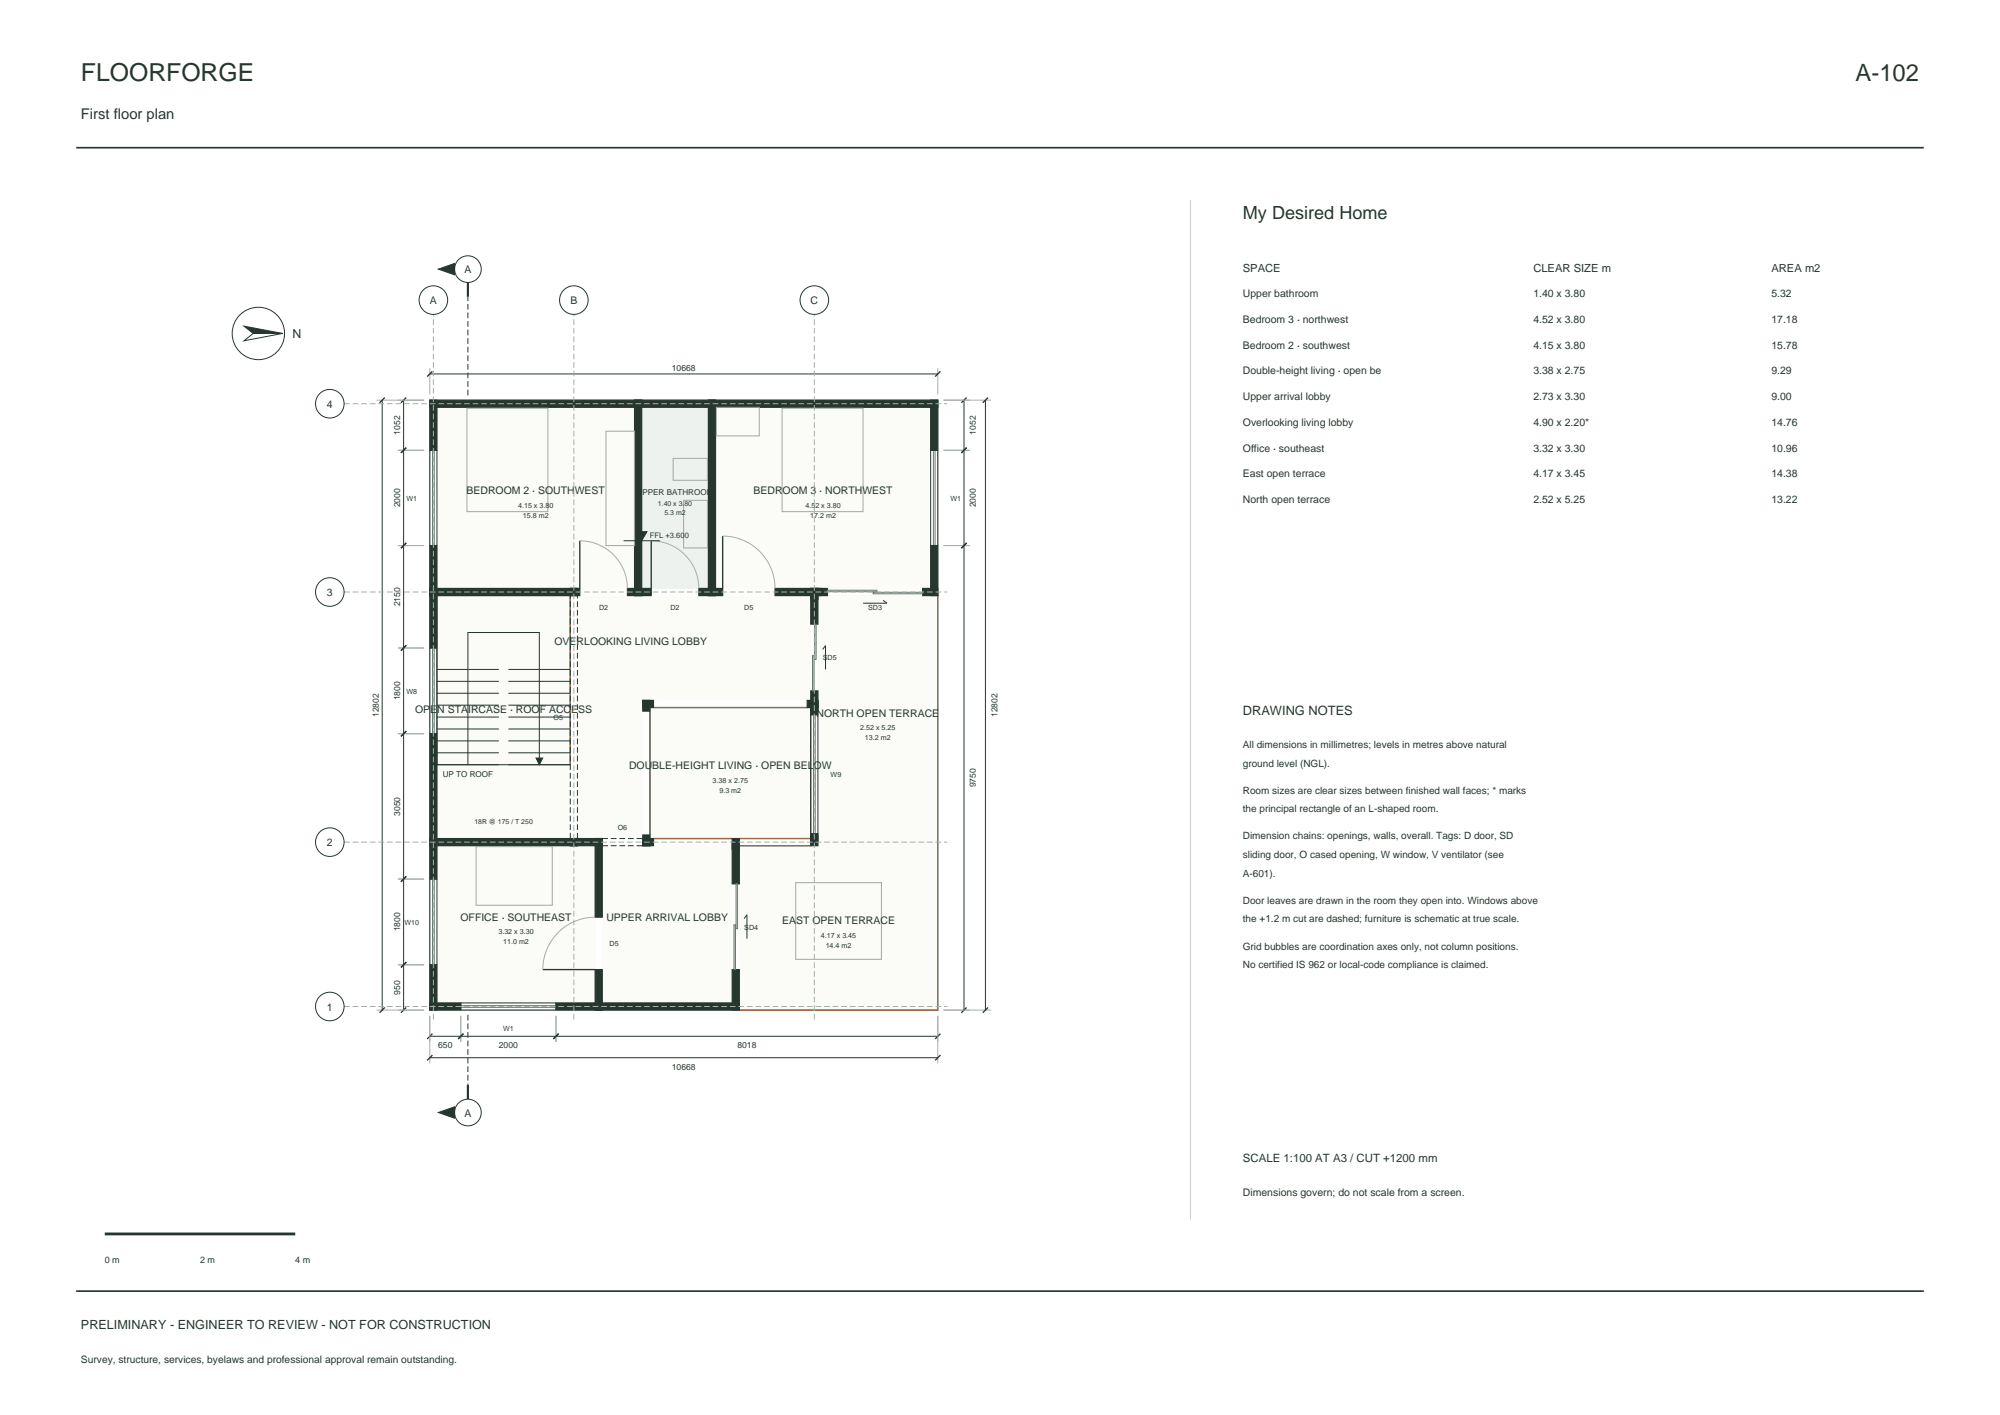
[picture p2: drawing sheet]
<svg xmlns="http://www.w3.org/2000/svg" width="420mm" height="297mm" viewBox="0 0 420 297" stroke-linecap="round" stroke-linejoin="round" font-family="sans-serif">
<path d="M16 31h388M16 271h388" fill="none" stroke="#25372f" stroke-width=".35"/>
<path d="M134.8 85.5h14v38h-14z" fill-rule="evenodd" fill="#eef2ef"/>
<g fill="#fbfbf7">
<path d="M150.3 85.5h45.1v38h-45.1z" fill-rule="evenodd"/>
<path d="M91.8 85.5h41.5v38h-41.5z" fill-rule="evenodd"/>
<path d="M136.5 148.5h33.8v27.5h-33.8z" fill-rule="evenodd"/>
<path d="M126.5 177.5h27.3v33h-27.3z" fill-rule="evenodd"/>
<path d="M121.3 125h49v22h-35.3v29h-13.7z" fill-rule="evenodd"/>
<path d="M91.8 177.5h33.2v33h-33.2z" fill-rule="evenodd"/>
<path d="M91.8 125h28v51h-28z" fill-rule="evenodd"/>
<path d="M155.3 177.5h41.6v34.5h-41.6z" fill-rule="evenodd"/>
<path d="M171.8 125h25.1v52.5h-25.1z" fill-rule="evenodd"/>
</g>
<path d="M90.3 84h106.6v128h-106.6zM136.8 113.5a10 10 0 0 1 10 10M151.8 112.5a11 11 0 0 1 11 11" fill="none" stroke="#a8afa4" stroke-width=".21"/>
<path d="M91.8 125h28v35.5h-28zM136.5 148.5h33.8v29h-15v-1.5h-18.8zM170.3 150h1.5v25h-1.5z" fill="none" stroke="#25372f" stroke-width=".21"/>
<path d="M119.8 125v35.5M196.9 125v87h-41.6M136.5 149.3v26M137.2 148.5h32.3M137.2 176h16.6M155.3 176h15M155.3 177.5h15" fill="none" stroke="#9e653f" stroke-width=".3"/>
<g fill="#25372f" stroke="#25372f" stroke-width=".25">
<path d="M90.3 176h1.5v8.5h-1.5z" fill-rule="evenodd"/>
<path d="M90.3 202.5h1.5v9.5h-1.5z" fill-rule="evenodd"/>
<path d="M116.8 210.5h9.7v1.5h-9.7z" fill-rule="evenodd"/>
<path d="M90.3 210.5h6.5v1.5h-6.5z" fill-rule="evenodd"/>
<path d="M90.3 123.5h1.5v12.5h-1.5z" fill-rule="evenodd"/>
<path d="M90.3 154h1.5v23.5h-1.5z" fill-rule="evenodd"/>
<path d="M90.3 176h31v1.5h-31z" fill-rule="evenodd"/>
<path d="M90.3 84h1.5v10.5h-1.5z" fill-rule="evenodd"/>
<path d="M90.3 114.5h1.5v10.5h-1.5z" fill-rule="evenodd"/>
<path d="M90.3 123.5h31v1.5h-31z" fill-rule="evenodd"/>
<path d="M90.3 84h44.5v1.5h-44.5z" fill-rule="evenodd"/>
<path d="M119.8 123.5h1.5v1.5h-1.5z" fill-rule="evenodd"/>
<path d="M119.8 176h1.5v1.5h-1.5z" fill-rule="evenodd"/>
<path d="M119.8 176h6.7v1.5h-6.7z" fill-rule="evenodd"/>
<path d="M131.8 123.5h3v1.5h-3z" fill-rule="evenodd"/>
<path d="M119.8 123.5h2v1.5h-2z" fill-rule="evenodd"/>
<path d="M125 176h1.5v16.5h-1.5z" fill-rule="evenodd"/>
<path d="M125 203.5h1.5v8.5h-1.5z" fill-rule="evenodd"/>
<path d="M125 210.5h30.3v1.5h-30.3z" fill-rule="evenodd"/>
<path d="M135 176h1.5v1.5h-1.5z" fill-rule="evenodd"/>
<path d="M125 176h1.5v1.5h-1.5z" fill-rule="evenodd"/>
<path d="M133.3 84h1.5v41h-1.5z" fill-rule="evenodd"/>
<path d="M146.8 123.5h3.5v1.5h-3.5z" fill-rule="evenodd"/>
<path d="M133.3 123.5h3.5v1.5h-3.5z" fill-rule="evenodd"/>
<path d="M133.3 84h17v1.5h-17z" fill-rule="evenodd"/>
<path d="M135 175.3h1.5v2.2h-1.5z" fill-rule="evenodd"/>
<path d="M135 147h1.5v2.3h-1.5z" fill-rule="evenodd"/>
<path d="M135 176h2.2v1.5h-2.2z" fill-rule="evenodd"/>
<path d="M135 147h2.2v1.5h-2.2z" fill-rule="evenodd"/>
<path d="M169.5 147h2.3v1.5h-2.3z" fill-rule="evenodd"/>
<path d="M148.8 84h1.5v41h-1.5z" fill-rule="evenodd"/>
<path d="M162.8 123.5h9v1.5h-9z" fill-rule="evenodd"/>
<path d="M148.8 123.5h3v1.5h-3z" fill-rule="evenodd"/>
<path d="M148.8 84h48.1v1.5h-48.1z" fill-rule="evenodd"/>
<path d="M153.8 176.8h1.5v8.7h-1.5z" fill-rule="evenodd"/>
<path d="M153.8 203.5h1.5v8.5h-1.5z" fill-rule="evenodd"/>
<path d="M153.8 176h1.5v2.3h-1.5z" fill-rule="evenodd"/>
<path d="M170.3 175.3h1.5v2.2h-1.5z" fill-rule="evenodd"/>
<path d="M170.3 147.8h1.5v2.2h-1.5z" fill-rule="evenodd"/>
<path d="M170.3 175h1.5v1.8h-1.5z" fill-rule="evenodd"/>
<path d="M170.3 147h1.5v2.3h-1.5z" fill-rule="evenodd"/>
<path d="M170.3 124.3h1.5v6.7h-1.5z" fill-rule="evenodd"/>
<path d="M170.3 145h1.5v3.5h-1.5z" fill-rule="evenodd"/>
<path d="M170.3 123.5h1.5v2.3h-1.5z" fill-rule="evenodd"/>
<path d="M170.3 123.5h2.2v1.5h-2.2z" fill-rule="evenodd"/>
<path d="M193.8 123.5h3.1v1.5h-3.1z" fill-rule="evenodd"/>
<path d="M171 123.5h2.8v1.5h-2.8z" fill-rule="evenodd"/>
<path d="M195.4 84h1.5v10.5h-1.5z" fill-rule="evenodd"/>
<path d="M195.4 114.5h1.5v10.5h-1.5z" fill-rule="evenodd"/>
</g>
<path d="M170.8 150v25M171.2 150v25" fill="none" stroke="#5f7d78" stroke-width=".21"/>
<path d="M136.8 113.5v10M151.8 112.5v11" fill="none" stroke="#25372f" stroke-width=".28"/>
<g fill="#e3ebea" stroke="#5f7d78" stroke-width=".21">
<path d="M173.8 123.9h10.4v.3h-10.4z" fill-rule="evenodd"/>
<path d="M183.4 124.3h10.4v.3h-10.4z" fill-rule="evenodd"/>
</g>
<path d="M90.3 94.5h1.5v20h-1.5zM195.4 94.5h1.5v20h-1.5zM185.5 126l.8 .6h-5" fill="none" stroke="#25372f" stroke-width=".21"/>
<path d="M90.8 94.5v20M91.2 94.5v20M196 94.5v20M196.4 94.5v20" fill="none" stroke="#5f7d78" stroke-width=".21"/>
<path d="M121.8 113.5v10" fill="none" stroke="#25372f" stroke-width=".28"/>
<path d="M121.8 113.5a10 10 0 0 1 10 10" fill="none" stroke="#a8afa4" stroke-width=".21"/>
<path d="M126.5 176h8.5M126.5 177.5h8.5" fill="none" stroke="#25372f" stroke-width=".21" stroke-dasharray="1.2 .6" stroke-linecap="butt"/>
<g fill="#e3ebea" stroke="#5f7d78" stroke-width=".21">
<path d="M154.1 194.1h.3v9.4h-.3z" fill-rule="evenodd"/>
<path d="M154.6 185.5h.3v9.4h-.3z" fill-rule="evenodd"/>
</g>
<path d="M156.3 192.8l.6-.8v5" fill="none" stroke="#25372f" stroke-width=".21"/>
<g fill="#e3ebea" stroke="#5f7d78" stroke-width=".21">
<path d="M170.6 137.6h.4v7.4h-.4z" fill-rule="evenodd"/>
<path d="M171.1 131h.3v7.4h-.3z" fill-rule="evenodd"/>
</g>
<g fill="none" stroke="#25372f" stroke-width=".21">
<path d="M51.2 71.5l2-1.5h6.1zM90.3 78.5h106.6M80.3 84v128M84.8 84v128M202.4 84v128M206.9 84v128M131 113.5h7.6M90.3 136h1.5v18h-1.5zM172.8 136.3l.6-.8v5M91.8 158h13M91.8 155.5h13M91.8 153h13"/>
<path d="M91.8 150.5h13M91.8 148h13M91.8 145.5h13M91.8 143h13M91.8 140.5h13M106.8 158h13M106.8 155.5h13M106.8 153h13M106.8 150.5h13M106.8 148h13M106.8 145.5h13M106.8 143h13"/>
<path d="M106.8 140.5h13M91.8 160.5h13M98.3 160.5v-27.7h15v27.7M106.8 160.5h13M90.3 184.5h1.5v18h-1.5zM90.3 217.5h106.6M96.8 210.5h20v1.5h-20zM90.3 222h106.6"/>
<circle cx="98.3" cy="56.5" r="2.8"/>
<circle cx="54.3" cy="70" r="5.5"/>
<circle cx="91" cy="63" r="3"/>
<circle cx="120.5" cy="63" r="3"/>
<circle cx="171" cy="63" r="3"/>
<circle cx="69.3" cy="84.7" r="3"/>
<circle cx="69.3" cy="124.3" r="3"/>
<circle cx="69.3" cy="176.8" r="3"/>
<circle cx="69.3" cy="211.3" r="3"/>
<circle cx="98.3" cy="233.5" r="2.8"/>
</g>
<path d="M90.8 136v18M91.2 136v18M90.8 184.5v18M91.2 184.5v18M96.8 211.4h20M96.8 211.1h20" fill="none" stroke="#5f7d78" stroke-width=".21"/>
<g fill="none" stroke="#25372f" stroke-width=".28">
<path d="M90.8 77.9l-1.1 1.1M197.5 77.9l-1.1 1.1M80.8 83.4l-1.1 1.1M85.3 83.4l-1.1 1.1M85.3 94l-1.1 1.1M203 94l-1.1 1.1M203 83.4l-1.1 1.1M207.5 83.4l-1.1 1.1M85.3 114l-1.1 1.1M203 114l-1.1 1.1M85.3 135.5l-1.1 1.1M85.3 153.5l-1.1 1.1"/>
<path d="M85.3 184l-1.1 1.1M80.8 211.5l-1.1 1.1M85.3 211.5l-1.1 1.1M85.3 202l-1.1 1.1M90.8 217l-1.1 1.1M97.3 217l-1.1 1.1M114 203.5h11M117.3 217l-1.1 1.1M197.5 217l-1.1 1.1M203 211.5l-1.1 1.1M207.5 211.5l-1.1 1.1M90.8 221.5l-1.1 1.1"/>
<path d="M197.5 221.5l-1.1 1.1"/>
</g>
<g fill="none" stroke="#a8afa4" stroke-width=".21">
<path d="M90.3 77.3v5.5M196.9 77.3v5.5M79.1 84h10M83.6 94.5h5.5M198.1 94.5h5.5M198.1 84h10M83.6 114.5h5.5M198.1 114.5h5.5M83.6 136h5.5M83.6 154h5.5M83.6 184.5h5.5M125 192.5a11 11 0 0 0-11 11"/>
<path d="M79.1 212h10M83.6 202.5h5.5M90.3 213.2v10M96.8 213.2v5.5M116.8 213.2v5.5M196.9 213.2v10M198.1 212h10"/>
</g>
<path d="M98.3 83v-20.7M119.8 176v-51M121.3 176v-51M98.3 213v14.7" fill="none" stroke="#25372f" stroke-width=".21" stroke-dasharray="1.2 .6" stroke-linecap="butt"/>
<g fill="#25372f" stroke="#25372f" stroke-width=".21">
<path d="M112.6 159.1h1.4l-.7 1.4z"/>
<path d="M133.7 111.6h2.2l-1.1 1.9z"/>
<path d="M92.1 233.5l3.4-1.2v2.4z"/>
<path d="M92.1 56.5l3.4-1.2v2.4z"/>
<path d="M51.2 68.4l8.1 1.6h-6.1z"/>
</g>
<path d="M98.1 85.7h17v21.7h-17zM127.3 90.5h6v24h-6zM141.4 96.2h7.2v4.6h-7.2zM150.4 85.5h9v6h-9zM164.2 85.7h17v21.7h-17zM143.6 105h5v10h-5zM100 177.7h16v12.3h-16zM167.1 185.3h18v16.1h-18z" fill="none" stroke="#a3aaa1" stroke-width=".21"/>
<path d="M72.3 84.7h126.6M72.3 124.3h126.6M72.3 176.8h126.6M72.3 211.3h126.6M91 214v-148M120.5 214v-148M171 214v-148" fill="none" stroke="#a8afa4" stroke-width=".21" stroke-dasharray="1.2 .6" stroke-linecap="butt"/>
<path d="M98.3 59.3v3M98.3 227.7v3" fill="none" stroke="#25372f" stroke-width=".45"/>
<path d="M250 42v214" fill="none" stroke="#c9d0c7" stroke-width=".21"/>
<path d="M22 259h40" fill="none" stroke="#25372f" stroke-width=".6"/>
<text font-size="5.2" fill="#25372f" x="17" y="17">FLOORFORGE</text>
<text font-size="5" fill="#25372f" x="389.7" y="17">A-102</text>
<text font-size="3.8" fill="#25372f" x="261" y="46">My Desired Home</text>
<text font-size="3.1" fill="#25372f" x="17" y="25">First floor plan</text>
<text font-size="2.7" fill="#25372f" x="261" y="150">DRAWING NOTES</text>
<g font-size="2.6" fill="#25372f">
<text x="61.4" y="70.9">N</text>
<text x="17" y="279">PRELIMINARY - ENGINEER TO REVIEW - NOT FOR CONSTRUCTION</text>
</g>
<text font-size="2.4" fill="#25372f" x="261" y="244">SCALE 1:100 AT A3 / CUT +1200 mm</text>
<g font-size="2.3" fill="#25372f">
<text x="261" y="57">SPACE</text>
<text x="322" y="57">CLEAR SIZE m</text>
<text x="372" y="57">AREA m2</text>
</g>
<g font-size="2.2" fill="#25372f">
<text x="97.5" y="57.3">A</text>
<text x="90.3" y="63.9">A</text>
<text x="119.8" y="63.9">B</text>
<text x="170.2" y="63.9">C</text>
<text x="261" y="62.4">Upper bathroom</text>
<text x="322" y="62.4">1.40 x 3.80</text>
<text x="372" y="62.4">5.32</text>
<text x="261" y="67.8">Bedroom 3 · northwest</text>
<text x="322" y="67.8">4.52 x 3.80</text>
<text x="372" y="67.8">17.18</text>
<text x="261" y="73.2">Bedroom 2 · southwest</text>
<text x="322" y="73.2">4.15 x 3.80</text>
<text x="372" y="73.2">15.78</text>
<text x="261" y="78.6">Double-height living · open be</text>
<text x="322" y="78.6">3.38 x 2.75</text>
<text x="372" y="78.6">9.29</text>
<text x="68.6" y="85.6">4</text>
<text x="261" y="84">Upper arrival lobby</text>
<text x="261" y="89.4">Overlooking living lobby</text>
<text x="322" y="84">2.73 x 3.30</text>
<text x="322" y="89.4">4.90 x 2.20*</text>
<text x="372" y="84">9.00</text>
<text x="372" y="89.4">14.76</text>
<text x="261" y="94.8">Office · southeast</text>
<text x="322" y="94.8">3.32 x 3.30</text>
<text x="372" y="94.8">10.96</text>
<text x="261" y="100.2">East open terrace</text>
<text x="322" y="100.2">4.17 x 3.45</text>
<text x="372" y="100.2">14.38</text>
<text x="98" y="103.7">BEDROOM 2 · SOUTHWEST</text>
<text x="158.2" y="103.7">BEDROOM 3 · NORTHWEST</text>
<text x="261" y="105.6">North open terrace</text>
<text x="322" y="105.6">2.52 x 5.25</text>
<text x="372" y="105.6">13.22</text>
<text x="68.6" y="125.2">3</text>
<text x="116.4" y="135.3">OVERLOOKING LIVING LOBBY</text>
<text x="87.2" y="149.7">OPEN STAIRCASE · ROOF ACCESS</text>
<text x="171.5" y="150.5">NORTH OPEN TERRACE</text>
<text x="132.1" y="161.5">DOUBLE-HEIGHT LIVING · OPEN BELOW</text>
<text x="68.6" y="177.7">2</text>
<text x="96.7" y="193.2">OFFICE · SOUTHEAST</text>
<text x="127.3" y="193.2">UPPER ARRIVAL LOBBY</text>
<text x="164.2" y="194">EAST OPEN TERRACE</text>
<text x="68.6" y="212.2">1</text>
<text x="97.5" y="234.4">A</text>
<text x="261" y="251">Dimensions govern; do not scale from a screen.</text>
</g>
<g font-size="2.1" fill="#25372f">
<text x="261" y="157">All dimensions in millimetres; levels in metres above natural</text>
<text x="261" y="160.9">ground level (NGL).</text>
<text x="261" y="166.6">Room sizes are clear sizes between finished wall faces; * marks</text>
<text x="261" y="170.5">the principal rectangle of an L-shaped room.</text>
<text x="261" y="176.2">Dimension chains: openings, walls, overall. Tags: D door, SD</text>
<text x="261" y="180.1">sliding door, O cased opening, W window, V ventilator (see</text>
<text x="261" y="184">A-601).</text>
<text x="261" y="189.7">Door leaves are drawn in the room they open into. Windows above</text>
<text x="261" y="193.6">the +1.2 m cut are dashed; furniture is schematic at true scale.</text>
<text x="261" y="199.3">Grid bubbles are coordination axes only, not column positions.</text>
<text x="261" y="203.2">No certified IS 962 or local-code compliance is claimed.</text>
<text x="17" y="286">Survey, structure, services, byelaws and professional approval remain outstanding.</text>
</g>
<g font-size="1.9" fill="#25372f">
<text x="22" y="265">0 m</text>
<text x="42" y="265">2 m</text>
<text x="62" y="265">4 m</text>
</g>
<g font-size="1.8" fill="#25372f">
<text x="141.1" y="77.8">10668</text>
<text x="84.1" y="91.3" transform="rotate(-90 84.1 91.3)">1052</text>
<text x="204.9" y="91.3" transform="rotate(-90 204.9 91.3)">1052</text>
<text x="84.1" y="106.5" transform="rotate(-90 84.1 106.5)">2000</text>
<text x="204.9" y="106.5" transform="rotate(-90 204.9 106.5)">2000</text>
<text x="84.1" y="127.3" transform="rotate(-90 84.1 127.3)">2150</text>
<text x="84.1" y="147" transform="rotate(-90 84.1 147)">1800</text>
<text x="79.6" y="150.5" transform="rotate(-90 79.6 150.5)">12802</text>
<text x="209.4" y="150.5" transform="rotate(-90 209.4 150.5)">12802</text>
<text x="204.9" y="165.3" transform="rotate(-90 204.9 165.3)">9750</text>
<text x="84.1" y="171.3" transform="rotate(-90 84.1 171.3)">3050</text>
<text x="84.1" y="195.5" transform="rotate(-90 84.1 195.5)">1800</text>
<text x="84.1" y="208.8" transform="rotate(-90 84.1 208.8)">950</text>
<text x="92" y="220">650</text>
<text x="104.8" y="220">2000</text>
<text x="154.8" y="220">8018</text>
<text x="141.1" y="224.5">10668</text>
</g>
<g font-size="1.7" fill="#25372f">
<text x="133.7" y="103.9">UPPER BATHROOM</text>
<text x="93" y="163.1">UP TO ROOF</text>
</g>
<text font-size="1.6" fill="#25372f" x="136.5" y="112.9">FFL +3.600</text>
<g font-size="1.5" fill="#25372f">
<text x="85.3" y="105.1">W1</text>
<text x="108.8" y="106.5">4.15 x 3.80</text>
<text x="169.1" y="106.5">4.52 x 3.80</text>
<text x="199.6" y="105.1">W1</text>
<text x="109.8" y="108.6">15.8 m2</text>
<text x="170.1" y="108.6">17.2 m2</text>
<text x="125.8" y="128.1">D2</text>
<text x="140.8" y="128.1">D2</text>
<text x="156.3" y="128.1">D5</text>
<text x="182.3" y="128.1">SD3</text>
<text x="172.8" y="138.6">SD5</text>
<text x="85.3" y="145.6">W8</text>
<text x="116.3" y="151.1">O5</text>
<text x="180.6" y="153.3">2.52 x 5.25</text>
<text x="181.6" y="155.4">13.2 m2</text>
<text x="149.7" y="164.3">3.38 x 2.75</text>
<text x="151.1" y="166.4">9.3 m2</text>
<text x="174.4" y="163.1">W9</text>
<text x="129.7" y="174.1">O6</text>
<text x="84.9" y="194.1">W10</text>
<text x="104.7" y="196">3.32 x 3.30</text>
<text x="156.3" y="195.1">SD4</text>
<text x="172.4" y="196.8">4.17 x 3.45</text>
<text x="105.7" y="198.1">11.0 m2</text>
<text x="128" y="198.6">D5</text>
<text x="173.4" y="198.9">14.4 m2</text>
<text x="105.6" y="216.4">W1</text>
</g>
<g font-size="1.4" fill="#25372f">
<text x="138.2" y="106.3">1.40 x 3.80</text>
<text x="139.5" y="108.1">5.3 m2</text>
<text x="99.6" y="173">18R @ 175 / T 250</text>
</g>
</svg>
